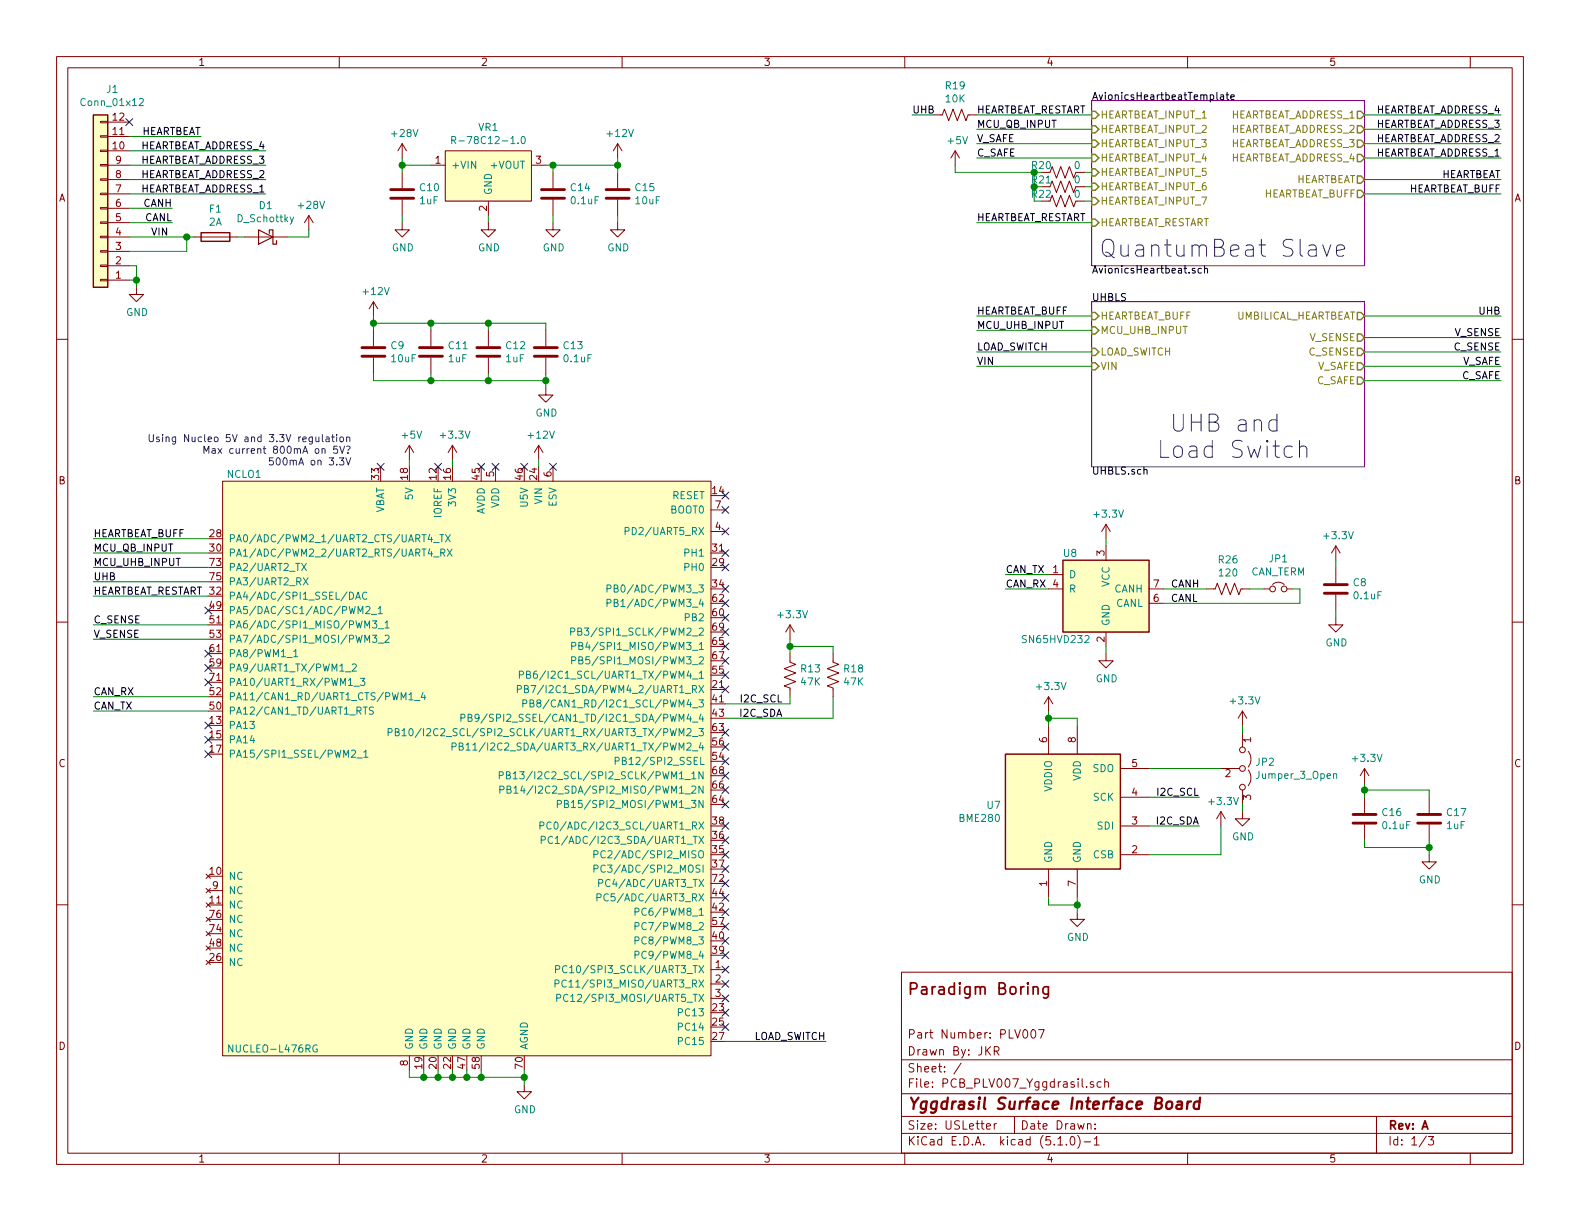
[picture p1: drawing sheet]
<svg xmlns="http://www.w3.org/2000/svg" width="279mm" height="216mm" viewBox="0 0 279 216" stroke-linecap="round" stroke-linejoin="round" font-family="sans-serif">
<g fill="none" stroke="#840000" stroke-width=".18">
<path d="M10 10h259.4v195.9h-259.4zM12 12h255.4v191.9h-255.4zM60 10v2M110 10v2M160 10v2M210 10v2M260 10v2M17.8 21.5h1.2v.2h-1.2zM17.8 24h1.2v.3h-1.2zM17.8 26.5h1.2v.3h-1.2zM17.8 29.1h1.2v.2h-1.2zM17.8 31.6h1.2v.3h-1.2z"/>
<path d="M17.8 34.2h1.2v.2h-1.2zM17.8 36.7h1.2v.3h-1.2zM17.8 39.2h1.2v.3h-1.2zM19 26.7h3.9M19 24.1h3.9M19 21.6h3.9M19 39.4h3.9M19 36.8h3.9M19 34.3h3.9M19 31.8h3.9M19 29.2h3.9M54.6 38.1l-.8 1.3"/>
<path d="M54.6 38.1v2.5M54.6 38.1l.8 1.3M71.1 39.4v1.2h1.3l-1.3 1.3-1.3-1.3h1.3M71.1 25.4l-.7 1.3M71.1 25.4v2.5M71.1 30.5v2.8M71.1 35.3v2.8M71.1 25.4l.8 1.3M76.2 29.2h2.5M78.7 26.7h15.3v8.9h-15.3zM86.4 39.4v1.2h1.2l-1.2 1.3-1.3-1.3h1.3M86.4 35.6v2.5"/>
<path d="M94 29.2h2.5M97.8 39.4v1.2h1.3l-1.3 1.3-1.3-1.3h1.3M97.8 30.5v2.8M97.8 35.3v2.8M109.2 39.4v1.2h1.3l-1.3 1.3-1.3-1.3h1.3M109.2 25.4l-.7 1.3M109.2 25.4v2.5M109.2 30.5v2.8M109.2 35.3v2.8M109.2 25.4l.8 1.3M165.1 20.3h1.5l.4-1 .8 2 .7-2 .8 2 .8-2 .7 2 .4-1h1.5M168.9 26.7l-.8 1.2"/>
<path d="M168.9 26.7v2.5M168.9 26.7l.8 1.2M185.7 30.5l.4-1 .7 2 .8-2 .7 2 .8-2 .8 2 .3-1M185.7 33l.4-1 .7 2 .8-2 .7 2 .8-2 .8 2 .3-1M185.7 35.6l.4-1.1 .7 2.1 .8-2.1 .7 2.1 .8-2.1 .8 2.1 .3-1M190.5 30.5h1.3M190.5 33h1.3M190.5 35.6h1.3M10 60h2M17.8 41.8h1.2v.2h-1.2zM17.8 44.3h1.2v.3h-1.2zM17.8 46.9h1.2v.2h-1.2z"/>
<path d="M17.8 49.4h1.2v.3h-1.2zM19 49.5h3.9M19 47h3.9M19 44.5h3.9M19 41.9h3.9M24.1 50.8v1.3h1.3l-1.3 1.2-1.2-1.2h1.2M34.3 41.9h7.6M43.2 41.9h7.6M66 53.3l-.7 1.3M66 53.3v2.6M66 58.4v2.8M66 53.3l.8 1.3"/>
<path d="M76.2 58.4v2.8M86.4 58.4v2.8M96.5 58.4v2.8M267.4 60h2M66 63.2v2.8M72.4 78.7v2.6M72.4 78.7l-.8 1.3M72.4 78.7l.8 1.3M76.2 63.2v2.8M80 78.7l-.8 1.3M80 78.7v2.6M80 78.7l.8 1.3"/>
<path d="M86.4 63.2v2.8M95.2 78.7l-.7 1.3M95.2 78.7v2.6M95.2 78.7l.8 1.3M96.5 68.6v1.3h1.3l-1.3 1.2-1.3-1.2h1.3M96.5 63.2v2.8M39.4 85.1h86.3v101.6h-86.3zM87.6 82.6v2.5M97.8 82.6v2.5M125.7 94h2.6M125.7 90.2h2.6M195.6 92.7v2.6"/>
<path d="M195.6 96.5v2.6M195.6 92.7l-.8 1.3M195.6 92.7l.7 1.3M236.2 96.5l-.7 1.3M236.2 96.5v2.6M236.2 96.5l.8 1.3M10 110h2M139.7 115.6v1.5l1 .4-2 .7 2 .8-2 .8 2 .7-2 .8 1 .4v1.5M139.7 110.5v2.5M139.7 110.5l-.8 1.3M139.7 110.5l.8 1.3M147.3 115.6v1.5l1 .4-2 .7 2 .8-2 .8 2 .7-2 .8 1 .4v1.5"/>
<path d="M185.4 101.6h2.6M185.4 104.1h2.6M195.6 115.6v1.2h1.2l-1.2 1.3-1.3-1.3h1.3M195.6 111.8v2.5M203.2 104.1h2.5M203.2 106.7h2.5M213.4 104.1h1.5l.4-1 .7 2.1 .8-2.1 .8 2.1 .7-2.1 .8 2.1 .4-1.1h1.5M223.5 104.1h1M225 103.4a1.41 1.41 0 0 1 2.1 0M227.6 104.1h1M236.2 109.2v1.3h1.3l-1.3 1.3-1.3-1.3h1.3M236.2 100.3v2.8"/>
<path d="M236.2 105.2v2.8M267.4 110h2M185.4 123.2v2.5M185.4 128.3v5.1M185.4 123.2l-.7 1.3M185.4 123.2l.8 1.3M190.5 128.3v5.1M198.1 135.9h5.1M215.9 135.9h3.3M219.7 125.7l-.8 1.3M219.7 125.7v2.6M219.7 129.5v2.6"/>
<path d="M219.7 139.7v2.5M219.7 125.7l.8 1.3M220.7 132.8a2.26 2.26 0 0 1 0 2.8M220.7 136.1a2.26 2.26 0 0 1 0 2.8M241.3 135.9l-.8 1.3M241.3 135.9v2.5M241.3 135.9l.8 1.3M10 160h2M36.4 154.6l.8 .7M36.4 159.6l.8 .8M36.4 157.1l.8 .8M36.8 157.5h2.6"/>
<path d="M37.2 154.6l-.8 .7M37.2 159.6l-.8 .8M37.2 157.1l-.8 .8M185.4 153.7v5.1M190.5 153.7v5.1M198.1 151.1h5.1M198.1 146.1h5.1M198.1 141h5.1M215.9 143.5l-.8 1.3M215.9 143.5v2.6M215.9 143.5l.8 1.3M219.7 143.5v1.3h1.3l-1.3 1.3-1.3-1.3h1.3"/>
<path d="M241.3 141v2.8M241.3 145.8v2.8M252.7 151.1v1.3h1.3l-1.3 1.3-1.2-1.3h1.2M252.7 141v2.8M252.7 145.8v2.8M267.4 160h2M36.4 169.8l.8 .8M36.4 167.3l.8 .7M36.4 164.7l.8 .8M36.4 162.2l.8 .7M37.2 169.8l-.8 .8M37.2 167.3l-.8 .7"/>
<path d="M37.2 164.7l-.8 .8M37.2 162.2l-.8 .7M125.7 171.5h2.6M125.7 174h2.6M125.7 176.5h2.6M159.4 171.9h108v32h-108zM190.5 161.3v1.3h1.3l-1.3 1.2-1.3-1.2h1.3M72.4 186.7v2.5M92.7 191.8v1.2h1.3l-1.3 1.3-1.3-1.3h1.3M159.4 197.4h108M159.4 193.4h108M159.4 187.4h108"/>
<path d="M170 188l-1.3 1.9M174.4 199.2l.8-.2-.1-.2-.4-.1-.3 .2 .1 .7h.6M175.8 185.9l.7-.1 .2-.2-.2-.5h-.7v1.5M175.8 198.7v1M176.2 185.9l.5 .7M176.2 198.7l-.3 .1-.1 .2M179.4 197.4v3M181.1 182.1h.1a.8 .8 0 0 1 .6 .7 .8 .8 0 0 1-.6 .8 1 1 0 0 1-.1-1.5zM182.4 182.2l.3-.1a.81 .81 0 0 1 .5 .6 .81 .81 0 0 1-.2 .8l-.2 .1a.79 .79 0 0 1-.4-1.4zM183.7 182.1h1l-.7 1.5M192.2 192.1v.2M192.3 198.8l.2-.1 .4 .1v.9"/>
<path d="M193.4 191.3a.37 .37 0 0 0-.6 .2l.1 .2 .5 .1v.2l-.2 .3-.4-.1M193.6 199.5v.2M193.6 198.8v.1M194.7 191.3h-.4l-.3 .2 .1 .6 .2 .2 .4-.1M195.4 191.4v-.1a.37 .37 0 0 1 .6 .2v.8M195.4 190.8v1.5M243.4 197.4v6.5M60 203.9v2M110 203.9v2M159.4 200.4h108M160 203.9v2M187.1 202.5h.8"/>
<path d="M188.6 202.3v.2M189.4 201.1l.3-.1a.94 .94 0 0 1 0 1.5 .82 .82 0 0 1-.3-1.4zM190.6 200.8a1.71 1.71 0 0 1 0 2.2M191.7 201.9h1.2M193.5 201.4l.4-.4v1.5M193.5 202.5h.9M210 203.9v2M252.2 200.9l-1.2 1.9M252.6 201h.9l-.5 .5 .4 .2v.6l-.2 .2-.6-.2M260 203.9v2"/>
<circle cx="225" cy="104.1" r=".51"/>
<circle cx="227.1" cy="104.1" r=".51"/>
<circle cx="219.7" cy="132.6" r=".51"/>
<circle cx="219.7" cy="135.9" r=".51"/>
<circle cx="219.7" cy="139.2" r=".51"/>
</g>
<path d="M206.4 194.9a.53 .53 0 0 1 .5-.2 .53 .53 0 0 1 .4 .4l-.1 .6a.54 .54 0 0 1-.5 .4 .54 .54 0 0 1-.5-.4zM208.2 194.8h.8l-.1 1.3M209 195.2l-.6 .1a.4 .4 0 0 0-.4 .4 .4 .4 0 0 0 .3 .4l.6-.1M210 194.8l-.1 1.3M210.6 194.8a.55 .55 0 0 0-.6 .3M212.1 194.8a.68 .68 0 0 0-.9 .3l-.1 .6 .1 .3 .2 .1 .6-.1M212.2 194.1l-.2 2" fill="none" stroke="#840000" stroke-width=".41"/>
<path d="M182.7 174.7a.52 .52 0 0 1 .9 .1v1M182.7 174.5v1.3M185.4 174.5v1.6a.56 .56 0 0 1-.9 .3M185.4 174.5a.68 .68 0 0 0-.9 .2l-.1 .2 .1 .7 .3 .2 .6-.1" fill="none" stroke="#840000" stroke-width=".3"/>
<path d="M193 17.8h48.3v29.2h-48.3zM193 53.3h48.3v29.3h-48.3z" fill="none" stroke="#840084" stroke-width=".18"/>
<path d="M215.2 16.3v1.1l.2 .2M215.8 16.8h.5l.1 .8M216.4 17.1h-.4l-.2 .2v.3h.6M216.8 16.8h.5M217 16.3v1.1l.3 .2M217.7 17.2l.6-.1-.1-.3h-.4l-.1 .1v.7h.5M211.3 47.5l-.3-.1-.2 .2 .1 .2 .4 .1v.3h-.5M212.4 47.5l-.3-.1-.2 .3 .1 .5h.4M213 47.6l.2-.2 .3 .1v.8M213 47v1.3M202.3 83.1l.2-.1 .3 .1v.7" fill="none" stroke="#000" stroke-width=".18"/>
<g fill="none" stroke="#848400" stroke-width=".25">
<path d="M193 19.7h.7l.6 .6-.6 .7h-.7zM240 19.7h.7l.6 .6-.6 .7h-.7zM193 22.2h.7l.6 .7-.6 .6h-.7zM193 24.8h.7l.6 .6-.6 .6h-.7zM193 27.3h.7l.6 .6-.6 .7h-.7zM193 29.8h.7l.6 .7-.6 .6h-.7zM193 32.4h.7l.6 .6-.6 .7h-.7zM193 34.9h.7l.6 .7-.6 .6h-.7zM193 38.7h.7l.6 .7-.6 .6h-.7zM240 22.2h.7l.6 .7-.6 .6h-.7zM240 24.8h.7l.6 .6-.6 .6h-.7zM240 27.3h.7l.6 .6-.6 .7h-.7z"/>
<path d="M240 31.1h.7l.6 .7-.6 .6h-.7zM240 33.7h.7l.6 .6-.6 .6h-.7zM193 55.2h.7l.6 .7-.6 .6h-.7zM193 57.8h.7l.6 .6-.6 .7h-.7zM240 55.2h.7l.6 .7-.6 .6h-.7zM240 59.1h.7l.6 .6-.6 .6h-.7zM193 61.6h.7l.6 .6-.6 .7h-.7zM193 64.1h.7l.6 .7-.6 .6h-.7zM240 61.6h.7l.6 .6-.6 .7h-.7zM240 66.7h.7l.6 .6-.6 .6h-.7zM240 64.1h.7l.6 .7-.6 .6h-.7z"/>
</g>
<g fill="none" stroke="#0000c2" stroke-width=".18">
<path d="M233.9 43.3l.7 2 .7-2M236.3 44.3l1.5-.3-.2-.5-.3-.2h-.5l-.3 .2-.2 .2v1.2l.2 .3 .3 .1h.5l.3-.1M26.4 76.8v1.1l.2 .2h.4l.1-.2v-1.1M28.1 77.3h-.3l-.1 .1v.2l.4 .1v.4h-.4M28.8 76.8v.2M28.8 77.3v.8M29.4 77.4l.1-.1h.3l.1 .8M29.4 77.3v.8M31.1 77.3v1l-.3 .2h-.3M31.1 77.3h-.4l-.2 .2 .1 .6h.5M37.5 79.4h.5l.1 .8M38.1 79.6l-.5 .1-.1 .2v.2h.6"/>
<path d="M38.6 79.3l.6 .9M39.2 79.3l-.6 .9M61.3 77.4l.2-.1h.3v.8M61.3 79l.4-.1 .2 .2-.4 .6M61.3 77.3v.8M225.8 74.4l-.3-.2h-.6l-.4 .3-.1 .3v.8l.1 .3 .4 .3h.6l.3-.1M225.8 73.2v3M228.5 79a.96 .96 0 0 0-1.3 .1l-.1 .4v.8l.1 .3a.96 .96 0 0 0 1.3 .1M229.8 79.1a.76 .76 0 0 1 1.3 .2v1.6M229.8 77.9v3M36.1 80.2v-1.3l.4 .9 .4-.9v1.3M48.3 80.9h-.6l-.1 .7 .5-.2 .3 .3v.3l-.3 .2-.5-.1"/>
<path d="M48.9 81.1l.2-.2a.69 .69 0 0 1 .5 .7 .69 .69 0 0 1-.5 .6l-.2-.1-.1-.4zM61.5 80v.2"/>
</g>
<g fill="#ffffc2" stroke="#ffffc2" stroke-width=".18">
<path d="M39.4 85.1h86.3v101.6h-86.3z"/>
<path d="M188 99.1h15.2v12.7h-15.2z"/>
<path d="M16.5 20.3h2.5v30.5h-2.5z"/>
<path d="M177.8 133.4h20.3v20.3h-20.3z"/>
<path d="M78.7 26.7h15.3v8.9h-15.3z"/>
</g>
<g fill="none" stroke="#008484" stroke-width=".18">
<path d="M24.6 17.5l.5-.1 .2 .4v.2l-.7 .7h.7M51.9 38.4l-.4 1.1-.2 .1M79.9 24.8l.6-.1v-.4l-.1-.2h-.5v1.3M80.2 24.8l.4 .6M92.3 24.3l.2-.2a.67 .67 0 0 1 .4 .7 .67 .67 0 0 1-.4 .6l-.3-.2v-.3zM53.3 99.6l.9 1.3M54.2 99.6l-.9 1.3M76.7 95.9h.9M76.7 98.5h.9M77.8 94.5h.7M78 97.7h.6v-.5l-.2-.1h-.4v1.2M78.1 94.5v1.3"/>
<path d="M78.3 97.7l.4 .6M78.8 94.5l.8 1.3M79.1 97.1l.8 1.2M79.6 94.5l-.8 1.3M79.9 97.1l-.8 1.2M110.5 93.9h.7v-.5l-.2-.1h-.5v1.2M51.9 115.2l.4-.3v1.2M51.9 116.1h.8M53.6 102.2l.9 1.2M54.5 102.2l-.9 1.2M61.1 118.8h1M62.3 117.5l.5-.1 .2 .4-.8 .9h.8"/>
<path d="M62.9 106l.4-1.3 .4 1.3M63 105.6h.6M63.3 108.5v-1.3l.4 1 .5-1v1.3M63.7 119.9h.8l-.4 .5 .4 .1v.6l-.2 .1-.6-.1M64.7 107.4l.5-.2 .2 .4-.8 .9h.8M64.9 104.8a.6 .6 0 0 0-.9 .5 .6 .6 0 0 0 .6 .7l.3-.2M65.7 108.6h.9M65.9 109.8h.7l-.4 .5 .4 .1v.5l-.2 .1-.5-.1M65.9 112.3h.7l-.4 .5 .4 .1v.6l-.2 .1-.5-.1M66.9 107.6l.3-.4v1.3M66.9 108.5h.7M66.9 111.2h.9"/>
<path d="M66.9 113.7h.9M68.1 110.1l.4-.3v1.2M68.1 112.4l.5-.1 .2 .4v.2l-.8 .7h.8M68.1 111h.7M91.8 119.3h.7l.1-.2-.1-.3-.2-.1h-.5v1.2M93.1 119.3l.5-.1 .2-.2-.1-.2-.6-.1v1.2h.5l.3-.2v-.2l-.4-.2M94.9 118.7h-.3a.87 .87 0 0 0 0 1.2l.4-.1v-.5l-.4-.1-.3 .2M100.9 111.7h.6l.2-.2-.1-.3-.2-.2h-.5v1.3M101.1 114.2l.7-.1v-.4l-.7-.1v1.3M101.1 116.8l.7-.1v-.4l-.7-.2v1.3M102.2 111.7l.5-.1 .1-.4-.6-.2v1.3h.5l.2-.2v-.2l-.3-.2M102.4 114.2l.5-.1 .1-.2v-.2l-.6-.1v1.3h.4l.2-.2 .1-.3-.3-.2"/>
<path d="M102.4 116.7h.5l.1-.2v-.2l-.6-.2v1.3h.4l.2-.1 .1-.3-.3-.3M107.3 104.1l.7-.1v-.4l-.2-.2h-.5v1.3M107.3 106.6l.7-.1v-.4l-.2-.1h-.5v1.2M108.6 104h.5l.2-.2-.1-.2-.6-.2v1.3h.5l.2-.1v-.3l-.3-.3M108.6 106.6l.5-.1 .2-.2-.1-.2-.6-.1v1.2h.5l.2-.1v-.3l-.3-.2M62.2 132.8l.4-.2 .3 .4-.8 .9h.8M62.6 121.3h1M63.1 134h1M64.2 125h.7M64.3 133l.4-.4v1.3M64.3 133.9h.8M66 125.1l-.4-.1-.2 .1v.4l.5 .3 .1 .3-.2 .2-.5-.1"/>
<path d="M68.6 129.5l.6-.1 .1-.4-.2-.2h-.5v1.3M69.9 129.4h.5l.2-.2-.1-.2-.6-.2v1.3h.5l.2-.1v-.3l-.3-.3M71.1 129.2l.4-.4v1.3M71.1 130.1h.7M72.3 122.8l.4-.3v1.2M72.3 123.7h.8M72.5 128.9l.1-.1a.67 .67 0 0 1 .5 .7 .67 .67 0 0 1-.5 .6 .83 .83 0 0 1-.1-1.2zM73.3 123.9h.9M74.5 128.8l-1.1 1.6M74.8 122.4l-.3 .9h.8M75.1 122.9v.8M79.9 132h.6l.2-.2-.1-.3-.2-.1h-.5v1.2"/>
<path d="M81.2 132l.5-.1 .2-.2-.1-.2-.6-.1v1.2h.5l.2-.2v-.2l-.3-.2M81.5 126.9h.6l.1-.5-.2-.1h-.5v1.3M82.4 131.7l.4-.3v1.2M82.4 132.6h.7M82.8 126.9l.5-.1 .1-.2v-.2l-.6-.1v1.3h.5l.1-.2 .1-.3-.3-.2M83.6 131.7l.4-.3v1.2M83.6 132.6h.8M84.7 126.8l-.2 .3-.4-.1-.1-.2v-.4l.2-.1h.3l.2 .2a.97 .97 0 0 1-.2 1l-.4 .1M86.2 126.2l-1.1 1.7M88.3 137.1l.7-.1v-.4l-.2-.2h-.5v1.3M88.4 139.6l.7-.1v-.4l-.7-.1v1.3M89.6 137.1l.5-.1 .1-.2-.1-.2-.5-.2v1.3h.4l.2-.1 .1-.3-.3-.2"/>
<path d="M89.7 139.6l.5-.1 .1-.2v-.2l-.6-.1v1.3h.4l.2-.2 .1-.3-.3-.2M90.8 136.8l.3-.4v1.3M90.8 137.7h.7M90.9 139.3l.3-.3v1.3M91.5 121.9l.6-.1 .1-.5-.2-.1h-.5v1.3M91.9 136.4h.8l-.4 .5 .3 .2v.6h-.5l-.2-.1M92.5 124.4h.6v-.5l-.2-.2h-.4v1.3M92.8 121.8h.5l.1-.2v-.3l-.6-.1v1.3h.4l.2-.1 .1-.4-.3-.2M93.7 124.4l.6-.1 .1-.2-.1-.2-.6-.2v1.3h.5l.2-.1v-.3l-.2-.2M93.9 121.2h.8l-.5 1.3M95.2 124.3l-.3-.3 .3-.3h.2l.2 .2v.3l-.6 .2-.1 .1v.3l.3 .2h.2l.3-.2-.1-.4-.2-.1M108.8 134.6l.6-.1v-.5l-.1-.1h-.5v1.3"/>
<path d="M235.8 136.9l.2-.1 .3 .1 .1 .7M90.9 140.3h.7M95.5 146l.6-.1v-.4l-.1-.2h-.5v1.3M95.7 148.5l.7-.1v-.4l-.7-.1v1.2M97.5 145.5a.5 .5 0 0 0-.7 0 .5 .5 0 0 0-.1 .6 .45 .45 0 0 0 .2 .5 .45 .45 0 0 0 .6-.1M97.7 148a.6 .6 0 0 0-.8 .4 .6 .6 0 0 0 .6 .7l.2-.1M98.6 142.2l.6-.1v-.4l-.6-.2v1.3M99.8 142.1h.6l.1-.2-.1-.2-.6-.2v1.3h.5l.2-.1 .1-.3-.3-.3M105 151.1l.6-.1 .2-.1-.1-.4-.2-.1h-.5v1.3M105 153.6h.6l.2-.2-.1-.3-.2-.1h-.5v1.2M105.6 158.7l.6-.1v-.4l-.1-.2h-.5v1.3M105.9 156.2l.7-.1v-.5l-.7-.1v1.3"/>
<path d="M107 150.5a.51 .51 0 0 0-.6 0 .51 .51 0 0 0-.2 .7 .46 .46 0 0 0 .3 .4 .46 .46 0 0 0 .5 0M107 153.1a.51 .51 0 0 0-.6 0 .51 .51 0 0 0-.2 .6 .46 .46 0 0 0 .3 .5 .46 .46 0 0 0 .5-.1M98.1 173.9l.7-.1v-.4l-.2-.1h-.5v1.2M98.2 171.4l.7-.1v-.4l-.7-.2v1.3M98.5 176.5l.6-.1v-.5l-.2-.1h-.4v1.3M100.1 173.4a.6 .6 0 0 0-.8 .4 .6 .6 0 0 0 .6 .7l.2-.1M100.3 170.9a.6 .6 0 0 0-.9 .4 .6 .6 0 0 0 .6 .7l.3-.1M100.4 175.9a.6 .6 0 0 0-.8 .5 .6 .6 0 0 0 .6 .7l.2-.1M112.3 168.9l.6-.1 .1-.5-.2-.1h-.5v1.3M112.3 166.3h.6l.1-.5-.2-.1h-.5v1.2M112.3 161.2h.6l.1-.5-.2-.1h-.5v1.2M112.3 163.8l.6-.1 .1-.5-.2-.1h-.5v1.3"/>
<path d="M56.1 184.8a.59 .59 0 0 0-.8 .6 .59 .59 0 0 0 .8 .6v-.5h-.2"/>
</g>
<path d="M16.5 20.3h2.5v30.5h-2.5zM35.6 41.1h5v1.6h-5zM188 99.1h15.2v12.7h-15.2zM177.8 133.4h20.3v20.3h-20.3z" fill="none" stroke="#840000" stroke-width=".25"/>
<g fill="none" stroke="#008400" stroke-width=".18">
<path d="M22.9 24.1h12.7M22.9 26.7h24.1M22.9 29.2h24.1M22.9 31.8h24.1M22.9 34.3h24.1M22.9 39.4h7.6M22.9 36.8h7.6M71.1 29.2h5.1M71.1 27.9v2.6M71.1 38.1v1.3M86.4 38.1v1.3M96.5 29.2h12.7"/>
<path d="M97.8 29.2v1.3M97.8 38.1v1.3M109.2 27.9v2.6M109.2 38.1v1.3M161.3 20.3h3.8M168.9 29.2v1.3h14v5.1M172.7 39.4h20.3M172.7 20.3h20.3M172.7 22.9h20.3M172.7 25.4h20.3M172.7 27.9h20.3M191.8 35.6h1.2"/>
<path d="M191.8 30.5h1.2M191.8 33h1.2M241.3 31.8h24.1M241.3 34.3h24.1M241.3 20.3h24.1M241.3 22.9h24.1M241.3 25.4h24.1M241.3 27.9h24.1M22.9 47h1.2v3.8M22.9 49.5h1.2M22.9 41.9h11.4M33 41.9v2.6h-10.1"/>
<path d="M41.9 41.9h1.3M54.6 40.6v1.3h-3.8M66 57.2h30.5v1.2M66 55.9v2.5M76.2 57.2v1.2M86.4 57.2v1.2M172.7 58.4h20.3M172.7 55.9h20.3M241.3 55.9h24.1M241.3 59.7h24.1M66 66v1.3h30.5M76.2 66v1.3"/>
<path d="M86.4 66v1.3M96.5 66v2.6M172.7 62.2h20.3M172.7 64.8h20.3M241.3 62.2h24.1M241.3 64.8h24.1M241.3 67.3h24.1M16.5 95.3h20.3M16.5 97.8h20.3M72.4 81.3v1.3M80 81.3v1.3M95.2 81.3v1.3"/>
<path d="M195.6 95.3v1.2M236.2 99.1v1.2M16.5 100.3h20.3M16.5 113h20.3M16.5 110.5h20.3M16.5 102.9h20.3M16.5 105.4h20.3M139.7 113v2.6M139.7 114.3h7.6v1.3M177.8 101.6h7.6M177.8 104.1h7.6M195.6 114.3v1.3"/>
<path d="M205.7 104.1h7.7M221 104.1h2.5M228.6 104.1h1.3v2.6h-24.2M236.2 108v1.2M16.5 123.2h20.3M16.5 125.7h20.3M139.7 123.2v1.3h-11.4M147.3 123.2v3.8h-19M185.4 127h5.1v1.3M185.4 125.7v2.6M203.2 135.9h12.7M219.7 128.3v1.2"/>
<path d="M241.3 138.4v2.6M241.3 139.7h11.4v1.3M185.4 158.8v1.2h5.1M190.5 158.8v2.5M203.2 141h8.9M203.2 146.1h8.9M215.9 146.1v5h-12.7M219.7 142.2v1.3M241.3 148.6v1.3h11.4M252.7 148.6v2.5M72.4 189.2v1.3h20.3M74.9 189.2v1.3"/>
<path d="M77.5 189.2v1.3M80 189.2v1.3M82.5 189.2v1.3M85.1 189.2v1.3M92.7 189.2v2.6M128.3 184.2h17.7"/>
</g>
<g fill="none" stroke="#840000" stroke-width=".51">
<path d="M69.1 35.1h4.1M69.1 33.5h4.1M95.8 35.1h4M95.8 33.5h4M107.2 35.1h4.1M107.2 33.5h4.1M64 63h4.1M64 61.5h4.1M74.2 63h4M74.2 61.5h4M84.3 63h4.1M84.3 61.5h4.1"/>
<path d="M94.5 63h4.1M94.5 61.5h4.1M234.2 104.9h4.1M234.2 103.4h4.1M239.3 145.5h4M239.3 144h4M250.7 145.5h4.1M250.7 144h4.1"/>
</g>
<g fill="none" stroke="#000084" stroke-width=".18">
<path d="M22.3 21l1.2 1.2M23.5 21l-1.2 1.2M66.7 81.9l1.2 1.3M67.9 81.9l-1.2 1.3M76.9 81.9l1.2 1.3M78.1 81.9l-1.2 1.3M84.5 81.9l1.2 1.3M85.7 81.9l-1.2 1.3M87 81.9l1.2 1.3M88.2 81.9l-1.2 1.3M92.1 81.9l1.2 1.3M93.3 81.9l-1.2 1.3"/>
<path d="M97.2 81.9l1.2 1.3M98.4 81.9l-1.2 1.3M127.7 87l1.2 1.2M127.7 89.6l1.2 1.2M127.7 93.4l1.2 1.2M127.7 97.2l1.2 1.2M127.7 99.7l1.2 1.2M128.9 87l-1.2 1.2M128.9 89.6l-1.2 1.2M128.9 93.4l-1.2 1.2M128.9 97.2l-1.2 1.2M128.9 99.7l-1.2 1.2"/>
<path d="M36.2 107.3l1.2 1.3M36.2 115l1.2 1.2M36.2 117.5l1.2 1.2M37.4 107.3l-1.2 1.3M37.4 115l-1.2 1.2M37.4 117.5l-1.2 1.2M127.7 103.5l1.2 1.2M127.7 106.1l1.2 1.2M127.7 108.6l1.2 1.2M127.7 111.2l1.2 1.2M127.7 113.7l1.2 1.2M127.7 116.2l1.2 1.2"/>
<path d="M127.7 118.8l1.2 1.2M128.9 103.5l-1.2 1.2M128.9 106.1l-1.2 1.2M128.9 108.6l-1.2 1.2M128.9 111.2l-1.2 1.2M128.9 113.7l-1.2 1.2M128.9 116.2l-1.2 1.2M128.9 118.8l-1.2 1.2M36.2 120l1.2 1.3M36.2 127.7l1.2 1.2M36.2 130.2l1.2 1.2M36.2 132.7l1.2 1.3"/>
<path d="M37.4 130.2l-1.2 1.2M37.4 132.7l-1.2 1.3M37.4 120l-1.2 1.3M37.4 127.7l-1.2 1.2M127.7 121.3l1.2 1.2M127.7 128.9l1.2 1.2M127.7 131.5l1.2 1.2M127.7 134l1.2 1.2M127.7 136.6l1.2 1.2M127.7 139.1l1.2 1.2M128.9 121.3l-1.2 1.2M128.9 128.9l-1.2 1.2"/>
<path d="M128.9 131.5l-1.2 1.2M128.9 134l-1.2 1.2M128.9 136.6l-1.2 1.2M128.9 139.1l-1.2 1.2M127.7 141.6l1.2 1.2M127.7 145.4l1.2 1.3M127.7 148l1.2 1.2M127.7 150.5l1.2 1.2M127.7 153.1l1.2 1.2M127.7 155.6l1.2 1.2M127.7 158.1l1.2 1.3M128.9 141.6l-1.2 1.2"/>
<path d="M128.9 145.4l-1.2 1.3M128.9 148l-1.2 1.2M128.9 150.5l-1.2 1.2M128.9 153.1l-1.2 1.2M128.9 155.6l-1.2 1.2M128.9 158.1l-1.2 1.3M127.7 160.7l1.2 1.2M127.7 163.2l1.2 1.2M127.7 165.8l1.2 1.2M127.7 168.3l1.2 1.2M127.7 170.8l1.2 1.3M127.7 173.4l1.2 1.2"/>
<path d="M127.7 175.9l1.2 1.2M127.7 178.5l1.2 1.2M128.9 160.7l-1.2 1.2M128.9 163.2l-1.2 1.2M128.9 165.8l-1.2 1.2M128.9 168.3l-1.2 1.2M128.9 170.8l-1.2 1.3M128.9 173.4l-1.2 1.2M128.9 175.9l-1.2 1.2M128.9 178.5l-1.2 1.2M127.7 181l1.2 1.2M128.9 181l-1.2 1.2"/>
</g>
<g fill="#008400" stroke="#008400" stroke-width=".25">
<circle cx="24.1" cy="49.5" r=".51"/>
<circle cx="33" cy="41.9" r=".51"/>
<circle cx="92.7" cy="190.5" r=".51"/>
<circle cx="85.1" cy="190.5" r=".51"/>
<circle cx="82.6" cy="190.5" r=".51"/>
<circle cx="80" cy="190.5" r=".51"/>
<circle cx="77.5" cy="190.5" r=".51"/>
<circle cx="74.9" cy="190.5" r=".51"/>
<circle cx="139.7" cy="114.3" r=".51"/>
<circle cx="190.5" cy="160" r=".51"/>
<circle cx="185.4" cy="127" r=".51"/>
<circle cx="241.3" cy="139.7" r=".51"/>
<circle cx="252.7" cy="149.9" r=".51"/>
<circle cx="97.8" cy="29.2" r=".51"/>
<circle cx="109.2" cy="29.2" r=".51"/>
<circle cx="71.1" cy="29.2" r=".51"/>
<circle cx="182.9" cy="30.5" r=".51"/>
<circle cx="182.9" cy="33" r=".51"/>
<circle cx="86.4" cy="67.3" r=".51"/>
<circle cx="76.2" cy="67.3" r=".51"/>
<circle cx="96.5" cy="67.3" r=".51"/>
<circle cx="66" cy="57.2" r=".51"/>
<circle cx="86.4" cy="57.2" r=".51"/>
<circle cx="76.2" cy="57.2" r=".51"/>
</g>
<path d="M45.7 40.6l2.6 1.3-2.6 1.3zM47.6 41.3v-.7h.7v2.6h.6v-.7" fill="none" stroke="#840000" stroke-width=".2"/>
<g font-size="4.2" fill="#0000c2">
<text x="194.3" y="45.5">QuantumBeat Slave</text>
<text x="205.6" y="76.4">UHB and</text>
<text x="204.5" y="81">Load Switch</text>
</g>
<g font-size="2.8" fill="#840000">
<text x="160.4" y="175.9">Paradigm Boring</text>
<text x="160.4" y="196.2">Yggdrasil Surface Interface Board</text>
</g>
<g font-size="2.1" fill="#840000">
<text x="160.4" y="183.6">Part Number: PLV007</text>
<text x="160.4" y="189.6">Sheet: /</text>
<text x="160.4" y="186.6">Drawn By: JKR</text>
<text x="160.4" y="192.3">File: PCB_PLV007_Yggdrasil.sch</text>
<text x="160.4" y="202.5">KiCad E.D.A. kicad (5.1.0)-1</text>
<text x="160.4" y="199.7">Size: USLetter</text>
<text x="180.4" y="199.7">Date Drawn:</text>
<text x="245.4" y="199.7">Rev: A</text>
<text x="245.4" y="202.5">Id: 1/3</text>
</g>
<g font-size="1.8" fill="#840000">
<text x="35" y="11.6">1</text>
<text x="85" y="11.6">2</text>
<text x="135" y="11.6">3</text>
<text x="185" y="11.6">4</text>
<text x="235" y="11.6">5</text>
<text x="20" y="23.9">11</text>
<text x="20" y="21.3">12</text>
<text x="20" y="26.4">10</text>
<text x="20.5" y="29">9</text>
<text x="77" y="29">1</text>
<text x="94.8" y="29">3</text>
<text x="10.4" y="35.6">A</text>
<text x="20.5" y="34">7</text>
<text x="20.5" y="31.5">8</text>
<text x="267.8" y="35.6">A</text>
<text x="20.5" y="41.7">4</text>
<text x="20.5" y="39.1">5</text>
<text x="20.5" y="36.6">6</text>
<text x="86.1" y="37.3" transform="rotate(-90 86.1 37.3)">2</text>
<text x="20.5" y="46.7">2</text>
<text x="20.5" y="44.2">3</text>
<text x="20.5" y="49.3">1</text>
<text x="10.4" y="85.6">B</text>
<text x="67.1" y="84.8" transform="rotate(-90 67.1 84.8)">33</text>
<text x="72.1" y="84.8" transform="rotate(-90 72.1 84.8)">18</text>
<text x="77.2" y="84.8" transform="rotate(-90 77.2 84.8)">12</text>
<text x="79.8" y="84.8" transform="rotate(-90 79.8 84.8)">16</text>
<text x="84.8" y="84.8" transform="rotate(-90 84.8 84.8)">45</text>
<text x="87.4" y="84.3" transform="rotate(-90 87.4 84.3)">5</text>
<text x="92.5" y="84.8" transform="rotate(-90 92.5 84.8)">46</text>
<text x="95" y="84.8" transform="rotate(-90 95 84.8)">24</text>
<text x="97.5" y="84.3" transform="rotate(-90 97.5 84.3)">6</text>
<text x="126" y="87.4">14</text>
<text x="126.5" y="89.9">7</text>
<text x="267.8" y="85.6">B</text>
<text x="37.1" y="95">28</text>
<text x="126.5" y="93.7">4</text>
<text x="37.1" y="97.5">30</text>
<text x="37.1" y="100.1">73</text>
<text x="126" y="100.1">29</text>
<text x="126" y="97.5">31</text>
<text x="186.2" y="101.3">1</text>
<text x="195.3" y="98.3" transform="rotate(-90 195.3 98.3)">3</text>
<text x="37.1" y="107.7">49</text>
<text x="37.1" y="102.6">75</text>
<text x="126" y="103.9">34</text>
<text x="126" y="106.4">62</text>
<text x="204" y="106.4">6</text>
<text x="204" y="103.9">7</text>
<text x="37.1" y="110.2">51</text>
<text x="37.1" y="112.8">53</text>
<text x="126" y="109">60</text>
<text x="126" y="111.5">69</text>
<text x="195.3" y="113.5" transform="rotate(-90 195.3 113.5)">2</text>
<text x="37.1" y="117.9">59</text>
<text x="37.1" y="115.3">61</text>
<text x="126" y="119.1">55</text>
<text x="126" y="114">65</text>
<text x="126" y="116.6">67</text>
<text x="37.1" y="125.5">50</text>
<text x="37.1" y="122.9">52</text>
<text x="37.1" y="120.4">71</text>
<text x="126" y="121.7">21</text>
<text x="126" y="124.2">41</text>
<text x="37.1" y="128">13</text>
<text x="37.1" y="130.6">15</text>
<text x="126" y="126.7">43</text>
<text x="126" y="131.8">56</text>
<text x="126" y="129.3">63</text>
<text x="185.2" y="131.3" transform="rotate(-90 185.2 131.3)">6</text>
<text x="190.2" y="131.3" transform="rotate(-90 190.2 131.3)">8</text>
<text x="221.2" y="131.3" transform="rotate(-90 221.2 131.3)">1</text>
<text x="10.4" y="135.6">C</text>
<text x="37.1" y="133.1">17</text>
<text x="126" y="134.4">54</text>
<text x="126" y="136.9">68</text>
<text x="200.2" y="135.6">5</text>
<text x="216.7" y="137.4">2</text>
<text x="267.8" y="135.6">C</text>
<text x="126" y="142">64</text>
<text x="126" y="139.4">66</text>
<text x="200.2" y="140.7">4</text>
<text x="221.2" y="141.5" transform="rotate(-90 221.2 141.5)">3</text>
<text x="126" y="148.3">36</text>
<text x="126" y="145.8">38</text>
<text x="200.2" y="145.8">3</text>
<text x="37.1" y="154.7">10</text>
<text x="126" y="150.9">35</text>
<text x="126" y="153.4">37</text>
<text x="126" y="156">72</text>
<text x="200.2" y="150.9">2</text>
<text x="37.1" y="159.8">11</text>
<text x="37.6" y="157.2">9</text>
<text x="126" y="161">42</text>
<text x="126" y="158.5">44</text>
<text x="185.2" y="156.7" transform="rotate(-90 185.2 156.7)">1</text>
<text x="190.2" y="156.7" transform="rotate(-90 190.2 156.7)">7</text>
<text x="37.1" y="167.4">48</text>
<text x="37.1" y="164.8">74</text>
<text x="37.1" y="162.3">76</text>
<text x="126" y="166.1">40</text>
<text x="126" y="163.6">57</text>
<text x="37.1" y="169.9">26</text>
<text x="126" y="168.7">39</text>
<text x="126.5" y="171.2">1</text>
<text x="126.5" y="173.7">2</text>
<text x="126" y="178.8">23</text>
<text x="126.5" y="176.3">3</text>
<text x="10.4" y="185.6">D</text>
<text x="126" y="181.4">25</text>
<text x="126" y="183.9">27</text>
<text x="267.8" y="185.6">D</text>
<text x="72.1" y="188.4" transform="rotate(-90 72.1 188.4)">8</text>
<text x="74.7" y="188.9" transform="rotate(-90 74.7 188.9)">19</text>
<text x="77.2" y="188.9" transform="rotate(-90 77.2 188.9)">20</text>
<text x="79.8" y="188.9" transform="rotate(-90 79.8 188.9)">22</text>
<text x="82.3" y="188.9" transform="rotate(-90 82.3 188.9)">47</text>
<text x="84.8" y="188.9" transform="rotate(-90 84.8 188.9)">58</text>
<text x="92.5" y="188.9" transform="rotate(-90 92.5 188.9)">70</text>
<text x="35" y="205.5">1</text>
<text x="85" y="205.5">2</text>
<text x="135" y="205.5">3</text>
<text x="185" y="205.5">4</text>
<text x="235" y="205.5">5</text>
</g>
<g font-size="1.8" fill="#008484">
<text x="18.9" y="16.4">J1</text>
<text x="167.3" y="15.8">R19</text>
<text x="14.6" y="18.7">Conn_01x12</text>
<text x="84.7" y="23.2">VR1</text>
<text x="167.3" y="18.1">10K</text>
<text x="69.4" y="24.2">+28V</text>
<text x="79.8" y="29.8">+VIN</text>
<text x="81.3" y="25.5">R-78C12-1.0</text>
<text x="87" y="29.8">+VOUT</text>
<text x="107.5" y="24.2">+12V</text>
<text x="167.7" y="25.5">+5V</text>
<text x="190" y="29.9">0</text>
<text x="74.3" y="33.8">C10</text>
<text x="87" y="34.5" transform="rotate(-90 87 34.5)">GND</text>
<text x="101" y="33.8">C14</text>
<text x="112.4" y="33.8">C15</text>
<text x="190" y="32.4">0</text>
<text x="190" y="35">0</text>
<text x="37" y="39.9">2A</text>
<text x="37.1" y="37.6">F1</text>
<text x="42.1" y="39.3">D_Schottky</text>
<text x="45.9" y="37">D1</text>
<text x="52.9" y="36.9">+28V</text>
<text x="74.3" y="36.1">1uF</text>
<text x="101.1" y="36.1">0.1uF</text>
<text x="112.5" y="36.1">10uF</text>
<text x="69.3" y="44.4">GND</text>
<text x="84.5" y="44.4">GND</text>
<text x="96" y="44.4">GND</text>
<text x="107.4" y="44.4">GND</text>
<text x="64.3" y="52.2">+12V</text>
<text x="22.3" y="55.9">GND</text>
<text x="69.2" y="61.7">C9</text>
<text x="69.3" y="64.1">10uF</text>
<text x="79.3" y="64.1">1uF</text>
<text x="79.4" y="61.7">C11</text>
<text x="89.5" y="64.1">1uF</text>
<text x="89.6" y="61.7">C12</text>
<text x="99.7" y="61.7">C13</text>
<text x="99.8" y="64.1">0.1uF</text>
<text x="71.2" y="77.6">+5V</text>
<text x="78.1" y="77.6">+3.3V</text>
<text x="93.5" y="77.6">+12V</text>
<text x="94.7" y="73.7">GND</text>
<text x="40.2" y="84.5">NCLO1</text>
<text x="73" y="88.3" transform="rotate(-90 73 88.3)">5V</text>
<text x="80.6" y="89.3" transform="rotate(-90 80.6 89.3)">3V3</text>
<text x="88.3" y="89.8" transform="rotate(-90 88.3 89.8)">VDD</text>
<text x="93.3" y="89.5" transform="rotate(-90 93.3 89.5)">U5V</text>
<text x="95.9" y="89.1" transform="rotate(-90 95.9 89.1)">VIN</text>
<text x="98.4" y="89.6" transform="rotate(-90 98.4 89.6)">ESV</text>
<text x="118.8" y="88.3">RESET</text>
<text x="40.4" y="95.9">PA0/ADC/PWM2_1/UART2_CTS/UART4_TX</text>
<text x="67.9" y="90.9" transform="rotate(-90 67.9 90.9)">VBAT</text>
<text x="78.1" y="91.5" transform="rotate(-90 78.1 91.5)">IOREF</text>
<text x="85.7" y="91.1" transform="rotate(-90 85.7 91.1)">AVDD</text>
<text x="111.5" y="94.6">PD2/UART5_RX</text>
<text x="118.6" y="90.8">BOOT0</text>
<text x="193.6" y="91.5">+3.3V</text>
<text x="234.3" y="95.4">+3.3V</text>
<text x="40.4" y="98.4">PA1/ADC/PWM2_2/UART2_RTS/UART4_RX</text>
<text x="40.4" y="101">PA2/UART2_TX</text>
<text x="121.3" y="101">PH0</text>
<text x="121.3" y="98.4">PH1</text>
<text x="188.1" y="98.5">U8</text>
<text x="215.5" y="99.6">R26</text>
<text x="215.7" y="101.9">120</text>
<text x="221.2" y="101.8">CAN_TERM</text>
<text x="224.5" y="99.4">JP1</text>
<text x="40.4" y="106">PA4/ADC/SPI1_SSEL/DAC</text>
<text x="40.4" y="103.5">PA3/UART2_RX</text>
<text x="109.2" y="104.8">PB0/ADC/PWM3_3</text>
<text x="109.2" y="107.3">PB1/ADC/PWM3_4</text>
<text x="189" y="102.2">D</text>
<text x="189" y="104.8">R</text>
<text x="196.2" y="103.8" transform="rotate(-90 196.2 103.8)">VCC</text>
<text x="197.1" y="104.8">CANH</text>
<text x="197.3" y="107.3">CANL</text>
<text x="239.3" y="103.7">C8</text>
<text x="239.5" y="106">0.1uF</text>
<text x="40.4" y="108.6">PA5/DAC/SC1/ADC/PWM2_1</text>
<text x="40.4" y="111.1">PA6/ADC/SPI1_MISO/PWM3_1</text>
<text x="40.4" y="113.7">PA7/ADC/SPI1_MOSI/PWM3_2</text>
<text x="103.4" y="112.4">PB3/SPI1_SCLK/PWM2_2</text>
<text x="121.3" y="109.9">PB2</text>
<text x="137.7" y="109.3">+3.3V</text>
<text x="181.2" y="113.7">SN65HVD232</text>
<text x="196.2" y="110.7" transform="rotate(-90 196.2 110.7)">GND</text>
<text x="40.4" y="118.7">PA9/UART1_TX/PWM1_2</text>
<text x="40.4" y="116.2">PA8/PWM1_1</text>
<text x="103.7" y="114.9">PB4/SPI1_MISO/PWM3_1</text>
<text x="103.7" y="117.5">PB5/SPI1_MOSI/PWM3_2</text>
<text x="141.7" y="118.9">R13</text>
<text x="149.3" y="118.9">R18</text>
<text x="234.4" y="114.3">GND</text>
<text x="40.4" y="123.8">PA11/CAN1_RD/UART1_CTS/PWM1_4</text>
<text x="40.4" y="121.3">PA10/UART1_RX/PWM1_3</text>
<text x="94.7" y="122.6">PB7/I2C1_SDA/PWM4_2/UART1_RX</text>
<text x="95.1" y="120">PB6/I2C1_SCL/UART1_TX/PWM4_1</text>
<text x="95.9" y="125.1">PB8/CAN1_RD/I2C1_SCL/PWM4_3</text>
<text x="141.7" y="121.2">47K</text>
<text x="149.3" y="121.2">47K</text>
<text x="183.5" y="122">+3.3V</text>
<text x="193.8" y="120.6">GND</text>
<text x="217.8" y="124.6">+3.3V</text>
<text x="40.4" y="128.9">PA13</text>
<text x="40.4" y="131.4">PA14</text>
<text x="40.4" y="126.4">PA12/CAN1_TD/UART1_RTS</text>
<text x="74.2" y="130.2">PB10/I2C2_SCL/SPI2_SCLK/UART1_RX/UART3_TX/PWM2_3</text>
<text x="86" y="127.6">PB9/SPI2_SSEL/CAN1_TD/I2C1_SDA/PWM4_4</text>
<text x="40.4" y="134">PA15/SPI1_SSEL/PWM2_1</text>
<text x="84.1" y="132.7">PB11/I2C2_SDA/UART3_RX/UART1_TX/PWM2_4</text>
<text x="92.4" y="137.8">PB13/I2C2_SCL/SPI2_SCLK/PWM1_1N</text>
<text x="110.4" y="135.3">PB12/SPI2_SSEL</text>
<text x="193.3" y="136.5">SDO</text>
<text x="222.1" y="135.4">JP2</text>
<text x="222.4" y="137.7">Jumper_3_Open</text>
<text x="239.3" y="134.7">+3.3V</text>
<text x="92.5" y="140.3">PB14/I2C2_SDA/SPI2_MISO/PWM1_2N</text>
<text x="101.4" y="142.9">PB15/SPI2_MOSI/PWM1_3N</text>
<text x="174.6" y="143">U7</text>
<text x="186.1" y="140" transform="rotate(-90 186.1 140)">VDDIO</text>
<text x="191.1" y="138.1" transform="rotate(-90 191.1 138.1)">VDD</text>
<text x="193.4" y="141.6">SCK</text>
<text x="213.9" y="142.3">+3.3V</text>
<text x="98.4" y="149.2">PC1/ADC/I2C3_SDA/UART1_TX</text>
<text x="98.4" y="146.7">PC0/ADC/I2C3_SCL/UART1_RX</text>
<text x="169.8" y="145.3">BME280</text>
<text x="194.2" y="146.7">SDI</text>
<text x="217.9" y="148.6">GND</text>
<text x="244.5" y="144.3">C16</text>
<text x="244.6" y="146.6">0.1uF</text>
<text x="255.9" y="146.6">1uF</text>
<text x="255.9" y="144.3">C17</text>
<text x="40.4" y="155.6">NC</text>
<text x="107.1" y="151.8">PC2/ADC/SPI2_MISO</text>
<text x="107.1" y="154.3">PC3/ADC/SPI2_MOSI</text>
<text x="186.1" y="152.7" transform="rotate(-90 186.1 152.7)">GND</text>
<text x="191.1" y="152.7" transform="rotate(-90 191.1 152.7)">GND</text>
<text x="193.4" y="151.8">CSB</text>
<text x="40.4" y="160.7">NC</text>
<text x="40.4" y="158.1">NC</text>
<text x="107.1" y="159.4">PC5/ADC/UART3_RX</text>
<text x="107.3" y="156.8">PC4/ADC/UART3_TX</text>
<text x="113.5" y="161.9">PC6/PWM8_1</text>
<text x="250.9" y="156.2">GND</text>
<text x="40.4" y="165.7">NC</text>
<text x="40.4" y="163.2">NC</text>
<text x="113.5" y="167">PC8/PWM8_3</text>
<text x="113.5" y="164.5">PC7/PWM8_2</text>
<text x="188.7" y="166.4">GND</text>
<text x="40.4" y="170.8">NC</text>
<text x="40.4" y="168.3">NC</text>
<text x="100.5" y="172.1">PC10/SPI3_SCLK/UART3_TX</text>
<text x="113.5" y="169.5">PC9/PWM8_4</text>
<text x="100.6" y="174.6">PC11/SPI3_MISO/UART3_RX</text>
<text x="100.8" y="177.2">PC12/SPI3_MOSI/UART5_TX</text>
<text x="120.3" y="179.7">PC13</text>
<text x="73" y="185.7" transform="rotate(-90 73 185.7)">GND</text>
<text x="75.6" y="185.7" transform="rotate(-90 75.6 185.7)">GND</text>
<text x="78.1" y="185.7" transform="rotate(-90 78.1 185.7)">GND</text>
<text x="80.6" y="185.7" transform="rotate(-90 80.6 185.7)">GND</text>
<text x="83.2" y="185.7" transform="rotate(-90 83.2 185.7)">GND</text>
<text x="85.7" y="185.7" transform="rotate(-90 85.7 185.7)">GND</text>
<text x="93.3" y="185.7" transform="rotate(-90 93.3 185.7)">AGND</text>
<text x="120.3" y="182.2">PC14</text>
<text x="120.3" y="184.8">PC15</text>
<text x="40.9" y="186.1">NUCLEO-L476RG</text>
<text x="90.9" y="196.8">GND</text>
</g>
<g font-size="1.8">
<text x="193" y="17.7">AvionicsHeartbeatTemplate</text>
<text x="24.7" y="23.9">HEARTBEAT</text>
<text x="161.3" y="20.1">UHB</text>
<text x="172.7" y="20.1">HEARTBEAT_RESTART</text>
<text x="172.7" y="22.6">MCU_QB_INPUT</text>
<text x="242.9" y="20.1">HEARTBEAT_ADDRESS_4</text>
<text x="242.9" y="22.6">HEARTBEAT_ADDRESS_3</text>
<text x="24.5" y="26.4">HEARTBEAT_ADDRESS_4</text>
<text x="24.5" y="29">HEARTBEAT_ADDRESS_3</text>
<text x="172.7" y="25.1">V_SAFE</text>
<text x="172.7" y="27.7">C_SAFE</text>
<text x="242.9" y="25.1">HEARTBEAT_ADDRESS_2</text>
<text x="242.9" y="27.7">HEARTBEAT_ADDRESS_1</text>
<text x="24.5" y="31.5">HEARTBEAT_ADDRESS_2</text>
<text x="24.5" y="34">HEARTBEAT_ADDRESS_1</text>
<text x="248.8" y="34">HEARTBEAT_BUFF</text>
<text x="254.5" y="31.5">HEARTBEAT</text>
<text x="25.4" y="36.6">CANH</text>
<text x="25.6" y="39.1">CANL</text>
<text x="26.7" y="41.7">VIN</text>
<text x="172.7" y="39.1">HEARTBEAT_RESTART</text>
<text x="193" y="48.4">AvionicsHeartbeat.sch</text>
<text x="193" y="53.2">UHBLS</text>
<text x="172.7" y="58.2">MCU_UHB_INPUT</text>
<text x="172.7" y="55.6">HEARTBEAT_BUFF</text>
<text x="257.3" y="59.4">V_SENSE</text>
<text x="261.6" y="55.6">UHB</text>
<text x="172.7" y="62">LOAD_SWITCH</text>
<text x="172.7" y="64.5">VIN</text>
<text x="257.2" y="62">C_SENSE</text>
<text x="258.5" y="64.5">V_SAFE</text>
<text x="258.4" y="67.1">C_SAFE</text>
<text x="193" y="83.9">UHBLS.sch</text>
<text x="16.5" y="95">HEARTBEAT_BUFF</text>
<text x="16.5" y="97.5">MCU_QB_INPUT</text>
<text x="16.5" y="100.1">MCU_UHB_INPUT</text>
<text x="177.8" y="101.3">CAN_TX</text>
<text x="16.5" y="102.6">UHB</text>
<text x="16.5" y="105.2">HEARTBEAT_RESTART 32</text>
<text x="177.8" y="103.9">CAN_RX 4</text>
<text x="207" y="103.9">CANH</text>
<text x="207" y="106.4">CANL</text>
<text x="16.5" y="112.8">V_SENSE</text>
<text x="16.5" y="110.2">C_SENSE</text>
<text x="16.5" y="122.9">CAN_RX</text>
<text x="16.5" y="125.5">CAN_TX</text>
<text x="131.2" y="124.2">I2C_SCL</text>
<text x="131" y="126.7">I2C_SDA</text>
<text x="204.8" y="140.7">I2C_SCL</text>
<text x="204.6" y="145.8">I2C_SDA</text>
<text x="133.1" y="183.9">LOAD_SWITCH</text>
</g>
<g font-size="1.8" fill="#848400">
<text x="194.6" y="21">HEARTBEAT_INPUT_1</text>
<text x="194.6" y="23.5">HEARTBEAT_INPUT_2</text>
<text x="217.3" y="21">HEARTBEAT_ADDRESS_1</text>
<text x="217.3" y="23.5">HEARTBEAT_ADDRESS_2</text>
<text x="194.6" y="26">HEARTBEAT_INPUT_3</text>
<text x="194.6" y="28.6">HEARTBEAT_INPUT_4</text>
<text x="217.3" y="26">HEARTBEAT_ADDRESS_3</text>
<text x="217.3" y="28.6">HEARTBEAT_ADDRESS_4</text>
<text x="194.6" y="31.1">HEARTBEAT_INPUT_5</text>
<text x="194.6" y="33.7">HEARTBEAT_INPUT_6</text>
<text x="223.2" y="34.9">HEARTBEAT_BUFF</text>
<text x="228.9" y="32.4">HEARTBEAT</text>
<text x="194.6" y="36.2">HEARTBEAT_INPUT_7</text>
<text x="194.6" y="40">HEARTBEAT_RESTART</text>
<text x="194.6" y="56.5">HEARTBEAT_BUFF</text>
<text x="194.6" y="59.1">MCU_UHB_INPUT</text>
<text x="218.2" y="56.5">UMBILICAL_HEARTBEAT</text>
<text x="194.6" y="62.9">LOAD_SWITCH</text>
<text x="194.6" y="65.4">VIN</text>
<text x="231.5" y="62.9">C_SENSE</text>
<text x="231.6" y="60.3">V_SENSE</text>
<text x="232.9" y="65.4">V_SAFE</text>
<text x="232.8" y="67.9">C_SAFE</text>
</g>
<g font-size="1.8" fill="#008400">
<text x="182.5" y="29.9">R20</text>
<text x="182.5" y="32.4">R21</text>
<text x="182.5" y="35">R22</text>
</g>
<g font-size="1.8" fill="#0000c2">
<text x="31.5" y="78.2">Using Nucleo 5V and 3.3V regulation</text>
<text x="39.5" y="80.2">Max current 800mA on 5V?</text>
<text x="49.7" y="82.3">500mA on 3.3V</text>
</g>
</svg>
